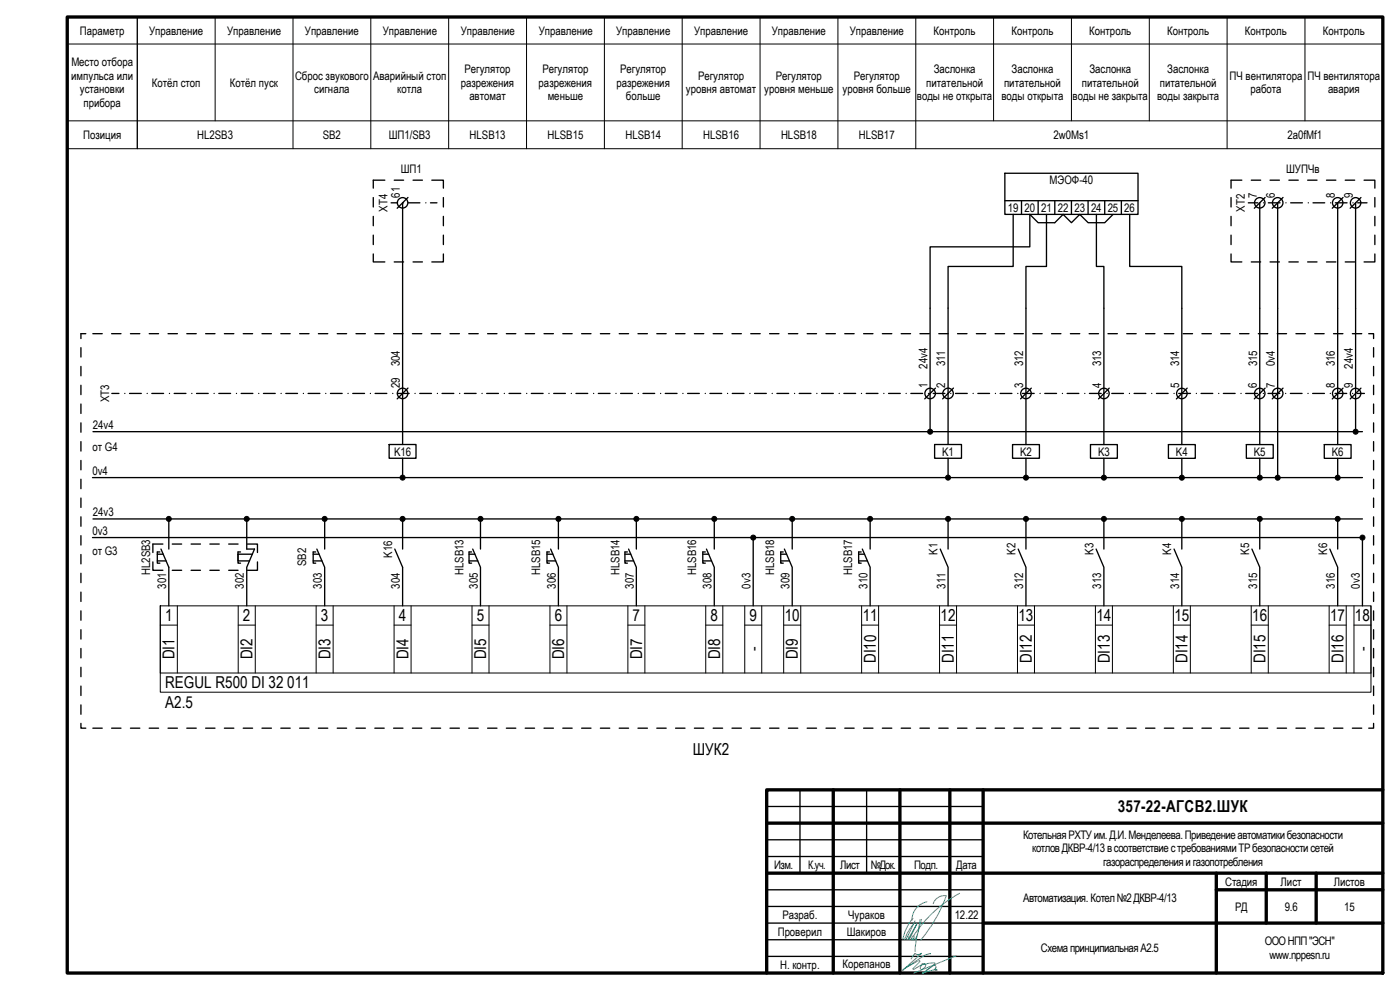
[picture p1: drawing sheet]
<svg xmlns="http://www.w3.org/2000/svg" width="420mm" height="297mm" viewBox="0 0 420 297" stroke-linecap="round" stroke-linejoin="round" font-family="sans-serif">
<g fill="none" stroke="#000" stroke-width=".4">
<path d="M112 59.3v2.8M115.5 54.1h-3.5v2.4M118.3 54.1h2.8M122.4 59.2l-3.2 3.3M124 54.1h2.8M129.6 54.1h3.5v2.4M133.1 59.3v2.8M301.6 52h39.9v12.3h-39.9zM369.5 59.3v2.8M372.7 54.1h-3.2v2.4M375.5 54.1h2.8M379.7 59.2l-3.3 3.3"/>
<path d="M381.2 54.1h2.8M385.1 59.2l-3.3 3.3M386.8 54.1h2.8M392.4 54.1h2.9M398.1 54.1h2.8M403.1 59.2l-3.3 3.3M403.7 54.1h2.9M408.4 59.3l-3.2 3.2M409.4 54.1h3.2v2.4M412.6 59.3v2.8M112 76.2v2.4h3.5M112 64.9v2.8"/>
<path d="M112 70.5v2.9M117.4 60.9h1.9M118.3 78.6h2.8M120.8 60.9v72.5M121.1 60.9h.1M122.5 60.9h3.5M124 78.6h2.8M127.8 60.9h.1M129.2 60.9h1.9M133.1 76.2v2.4h-3.5M133.1 64.9v2.8M133.1 70.5v2.9"/>
<path d="M301.6 60.2h39.9M304.1 64.3v15.6h-19.6v53.5M306.6 60.2v4.1M311.6 60.2v4.1M314.1 64.3v15.6h-6.2v53.5M316.6 60.2v4.1M321.6 60.2v4.1M326.5 60.2v4.1M329 64.3v15.6h2.3v53.5M331.5 60.2v4.1M334 64.3l-2.5 2.5h-4.9l-2.5-2.5-2.5 2.5-2.5-2.5-2.5 2.5h-5l-2.5-2.5v9.8h-30v54.7M336.5 60.2v4.1"/>
<path d="M339 64.3v15.6h15.7v53.5M369.5 64.9v2.8M369.5 70.5v2.9M369.5 76.2v2.4h3.2M374.6 60.9h2.9M375.5 78.6h2.8M378.1 60.9v72.5M379.2 60.9h.1M380.6 60.9h3.6M381.2 78.6h2.8M383.4 60.9v81.7M385.9 60.9h.1"/>
<path d="M386.8 78.6h2.8M387.3 60.9h3.6M392.4 78.6h2.9M392.6 60.9h.1M394 60.9h3.6M398.1 78.6h2.8M399.3 60.9h.1M400.7 60.9h3.6M401.5 60.9v72.5M403.7 78.6h2.9M406 60.9h.1M406.8 60.9v67.9"/>
<path d="M407.4 60.9h2.9M412.6 76.2v2.4h-3.2M412.6 64.9v2.8M412.6 70.5v2.9M24.3 104.3v2.8M24.3 109.9v2.9M24.3 115.6v2.8M25.7 100.1h-1.4v1.5M27.9 100.1h2.8M33.5 100.1h2.8M33.6 118h2.1M37.5 118h.1"/>
<path d="M38.9 118h3.5M39.1 100.1h2.9M44.2 118h.1M44.8 100.1h2.8M45.6 118h3.5M50.4 100.1h2.8M50.9 118h.1M52.3 118h3.5M56.1 100.1h2.8M57.6 118h.1M59 118h3.5M61.7 100.1h2.8"/>
<path d="M64.3 118h.1M65.7 118h3.5M67.3 100.1h2.9M71 118h.1M72.4 118h3.5M73 100.1h2.8M77.6 118h.1M78.6 100.1h2.9M79.1 118h3.5M84.3 100.1h2.8M84.4 118h.1M85.8 118h3.5"/>
<path d="M89.9 100.1h2.8M91 118h.1M92.5 118h3.5M95.6 100.1h2.8M97.8 118h.1M99.2 118h3.5M101.2 100.1h2.8M104.4 118h.1M105.9 118h3.5M106.8 100.1h2.9M111.2 118h.1M112.5 100.1h2.8"/>
<path d="M112.6 118h3.5M117.9 118h.1M118.1 100.1h2.8M119.3 118h3.5M122.4 116.4l-3.2 3.3M123.8 100.1h2.8M124.6 118h.1M126 118h3.5M129.4 100.1h2.8M131.3 118h.1M132.7 118h3.5M135.1 100.1h2.8"/>
<path d="M138 118h.1M139.4 118h3.5M140.7 100.1h2.8M144.7 118h.1M146.1 118h3.5M146.3 100.1h2.9M151.4 118h.1M152 100.1h2.8M152.8 118h3.5M157.6 100.1h2.8M158.1 118h.1M159.5 118h3.5"/>
<path d="M163.3 100.1h2.8M164.8 118h.1M166.2 118h3.5M168.9 100.1h2.8M171.5 118h.1M172.9 118h3.5M174.6 100.1h2.8M178.1 118h.1M179.6 118h3.5M180.2 100.1h2.8M184.9 118h.1M185.8 100.1h2.8"/>
<path d="M186.3 118h3.5M191.5 100.1h2.8M191.5 118h.1M193 118h3.5M197.1 100.1h2.8M198.3 118h.1M199.7 118h3.5M202.7 100.1h2.9M204.9 118h.1M206.4 118h3.5M208.4 100.1h2.8M211.7 118h.1"/>
<path d="M213.1 118h3.5M214 100.1h2.9M218.3 118h.1M219.7 100.1h2.8M219.8 118h3.5M225.1 118h.1M225.3 100.1h2.8M226.5 118h3.5M231 100.1h2.8M231.7 118h.1M233.2 118h3.5M236.6 100.1h2.8"/>
<path d="M238.5 118h.1M239.8 118h3.6M242.2 100.1h2.9M245.1 118h.1M246.6 118h3.5M247.9 100.1h2.8M251.9 118h.1M253.2 118h3.6M253.5 100.1h2.8M258.5 118h.1M259.2 100.1h2.8M260 118h3.5"/>
<path d="M264.8 100.1h2.8M265.2 118h.1M266.7 118h3.5M270.5 100.1h2.8M271.9 118h.1M273.4 118h3.5M276.1 100.1h2.8M278.6 118h.1M280.1 118h3.5M280.7 116.5l-3.2 3.2M281.7 100.1h2.9M285.3 118h.1"/>
<path d="M286.1 116.4l-3.2 3.3M286.8 118h3.5M287.4 100.1h2.8M292 118h.1M293 100.1h2.8M293.5 118h3.5M298.7 100.1h2.8M298.7 118h.1M300.2 118h3.5M304.3 100.1h2.8M305.4 118h.1M306.9 118h3.5"/>
<path d="M309.5 116.5l-3.2 3.2M310 100.1h2.8M312.1 118h.1M313.6 118h3.5M315.6 100.1h2.8M318.8 118h.1M320.3 118h3.5M321.2 100.1h2.9M325.6 118h.1M326.9 100.1h2.8M327 118h3.5M332.2 118h.1"/>
<path d="M332.5 100.1h2.8M332.9 116.5l-3.2 3.2M333.7 118h3.5M338.1 100.1h2.9M339 118h.1M340.3 118h3.6M343.8 100.1h2.8M345.6 118h.1M347.1 118h3.5M349.4 100.1h2.9M352.4 118h.1M353.7 118h3.6"/>
<path d="M355.1 100.1h2.8M356.3 116.5l-3.3 3.2M359 118h.1M360.5 118h3.5M360.7 100.1h2.8M365.7 118h.1M366.4 100.1h2.8M367.1 118h3.6M372 100.1h2.8M372.4 118h.1M373.9 118h3.5M377.6 100.1h2.9"/>
<path d="M379.1 118h.1M379.7 116.5l-3.3 3.2M380.5 118h3.6M383.3 100.1h2.8M385.1 116.5l-3.3 3.2M385.8 118h.1M387.3 118h3.5M388.9 100.1h2.8M392.5 118h.1M393.9 118h3.6M394.6 100.1h2.8M399.2 118h.1"/>
<path d="M400.2 100.1h2.8M400.7 118h3.5M403.1 116.5l-3.3 3.2M405.9 100.1h2.8M405.9 118h.1M407.3 118h2.2M408.4 116.5l-3.2 3.2M410.8 100.1h1.4v1.5M412.2 104.3v2.8M412.2 109.9v2.9M412.2 115.6v2.8M24.3 121.2v2.9"/>
<path d="M24.3 126.9v2.8M24.3 132.5v2.8M24.3 138.2v2.8M27.9 129.5h381M116.8 133.4h8.1v4.1h-8.1zM120.8 137.5v5.1M280.5 133.4h8.1v4.1h-8.1zM284.5 137.5v5.1M303.9 133.4h8v4.1h-8zM307.9 137.5v5.1M327.3 133.4h8v4.1h-8zM331.3 137.5v5.1"/>
<path d="M350.7 133.4h8v4.1h-8zM354.7 137.5v5.1M374 133.4h8.1v4.1h-8.1zM378.1 137.5v5.1M397.4 133.4h8.1v4.1h-8.1zM401.5 137.5v5.1M412.2 121.2v2.9M412.2 126.9v2.8M412.2 132.5v2.8M412.2 138.2v2.8M24.3 143.8v2.8M24.3 149.4v2.9"/>
<path d="M24.3 155.1v2.8M27.8 143.3h381.1M27.9 155.7h381M50.7 156.4v8.3M74.1 156.4v8.3h2.3l-2.3 5.5v11.6M97.4 156.4v8.3M120.8 156.4v8.3M144.2 156.4v8.3M167.6 156.4v8.3M191 156.4v8.3M214.4 156.4v8.3M237.8 156.4v8.3"/>
<path d="M261.1 156.4v8.3M284.5 156.4v8.3M307.9 156.4v8.3M331.3 156.4v8.3M354.7 156.4v8.3M378.1 156.4v8.3M401.5 156.4v8.3M412.2 143.8v2.8M412.2 149.4v2.9M412.2 155.1v2.8M24.3 160.7v2.8M24.3 166.4v2.8"/>
<path d="M24.3 172v2.8M24.3 177.7v2.8M27.8 161.3h381.1M45.9 168.6v2.5h3M47.2 166.3h1.8M47.2 168.3h2.6M48 165.6h-.8v3.4h.8M48.3 164.7l2.4 5.5v11.6M48.9 163.2h-3v2.6M51.7 163.2h2.8M51.7 171.1h2.8M57.4 163.2h2.8"/>
<path d="M57.4 171.1h2.8M63 163.2h2.8M63 171.1h2.8M68.6 163.2h2.8M68.6 171.1h2.8M72.2 165.6h-.8v3.4h.8M74.3 163.2h3v2.6M75.7 166.3h-4.3v2h3.5M77.3 168.6v2.5h-3M94 166.3h1.7M94 168.3h2.6M94.8 165.6h-.8v3.4h.8"/>
<path d="M95.1 164.7l2.3 5.5v11.6M118.5 164.7l2.3 5.5v11.6M140.8 166.3h1.7M140.8 168.3h2.6M141.5 165.6h-.7v3.4h.7M141.9 164.7l2.3 5.5v11.6M164.2 166.3h1.7M164.2 168.3h2.6M164.9 165.6h-.7v3.4h.7M165.3 164.7l2.3 5.5v11.6M187.5 166.3h1.8M187.5 168.3h2.7"/>
<path d="M188.3 165.6h-.8v3.4h.8M188.6 164.7l2.4 5.5v11.6M210.9 166.3h1.8M210.9 168.3h2.6M211.7 165.6h-.8v3.4h.8M212 164.7l2.4 5.5v11.6M226 162.1v19.7M234.3 166.3h1.8M234.3 168.3h2.6M235.1 165.6h-.8v3.4h.8M235.4 164.7l2.4 5.5v11.6M257.7 166.3h1.7"/>
<path d="M257.7 168.3h2.6M258.5 165.6h-.8v3.4h.8M258.8 164.7l2.3 5.5v11.6M282.2 164.7l2.3 5.5v11.6M305.6 164.7l2.3 5.5v11.6M329 164.7l2.3 5.5v11.6M352.4 164.7l2.3 5.5v11.6M375.7 164.7l2.4 5.5v11.6M399.1 164.7l2.4 5.5v11.6M408.9 162.1v19.7M412.2 160.7v2.8M412.2 166.4v2.8"/>
<path d="M412.2 172v2.8M412.2 177.7v2.8M24.3 183.3v2.8M24.3 188.9v2.8M24.3 194.6v2.8M412.2 183.3v2.8M412.2 188.9v2.8M412.2 194.6v2.8M24.3 217v1.5h1.4M24.3 200.2v2.8M24.3 205.8v2.9M24.3 211.5v2.8"/>
<path d="M27.9 218.5h2.8M33.5 218.5h2.8M39.1 218.5h2.9M44.8 218.5h2.8M50.4 218.5h2.8M56.1 218.5h2.8M61.7 218.5h2.8M67.3 218.5h2.9M73 218.5h2.8M78.6 218.5h2.9M84.3 218.5h2.8M89.9 218.5h2.8"/>
<path d="M95.6 218.5h2.8M101.2 218.5h2.8M106.8 218.5h2.9M112.5 218.5h2.8M118.1 218.5h2.8M123.8 218.5h2.8M129.4 218.5h2.8M135.1 218.5h2.8M140.7 218.5h2.8M146.3 218.5h2.9M152 218.5h2.8M157.6 218.5h2.8"/>
<path d="M163.3 218.5h2.8M168.9 218.5h2.8M174.6 218.5h2.8M180.2 218.5h2.8M185.8 218.5h2.8M191.5 218.5h2.8M197.1 218.5h2.8M202.7 218.5h2.9M208.4 218.5h2.8M214 218.5h2.9M219.7 218.5h2.8M225.3 218.5h2.8"/>
<path d="M231 218.5h2.8M236.6 218.5h2.8M242.2 218.5h2.9M247.9 218.5h2.8M253.5 218.5h2.8M259.2 218.5h2.8M264.8 218.5h2.8M270.5 218.5h2.8M276.1 218.5h2.8M281.7 218.5h2.9M287.4 218.5h2.8M293 218.5h2.8"/>
<path d="M298.7 218.5h2.8M304.3 218.5h2.8M310 218.5h2.8M315.6 218.5h2.8M321.2 218.5h2.9M326.9 218.5h2.8M332.5 218.5h2.8M338.1 218.5h2.9M343.8 218.5h2.8M349.4 218.5h2.9M355.1 218.5h2.8M360.7 218.5h2.8"/>
<path d="M366.4 218.5h2.8M372 218.5h2.8M377.6 218.5h2.9M383.3 218.5h2.8M388.9 218.5h2.8M394.6 218.5h2.8M400.2 218.5h2.8M405.9 218.5h2.8M412.2 217v1.5h-1.4M412.2 200.2v2.8M412.2 205.8v2.9M412.2 211.5v2.8"/>
<path d="M240.1 237v25M250.1 237v55M260.1 237v25M270.1 237v55M285.1 237v55M295.1 237v55M415 237h-184.9v55M230.1 247h184.9M230.1 242h65M230.1 252h65M230.1 257h65M230.1 262h184.9"/>
<path d="M230.1 267h65M230.1 272h65M365 262v30M365 267h50M380 262v15M395 262v15M415 277h-184.9M230.1 287h65M230.1 282h65"/>
<circle cx="120.8" cy="60.9" r="1.57"/>
<circle cx="378.1" cy="60.9" r="1.57"/>
<circle cx="383.5" cy="60.9" r="1.57"/>
<circle cx="401.5" cy="60.9" r="1.57"/>
<circle cx="406.8" cy="60.9" r="1.57"/>
<circle cx="120.8" cy="118" r="1.57"/>
<circle cx="279.1" cy="118.1" r="1.58"/>
<circle cx="284.5" cy="118" r="1.57"/>
<circle cx="307.9" cy="118.1" r="1.58"/>
<circle cx="331.3" cy="118.1" r="1.58"/>
<circle cx="354.7" cy="118.1" r="1.57"/>
<circle cx="378.1" cy="118.1" r="1.57"/>
<circle cx="383.5" cy="118.1" r="1.58"/>
<circle cx="401.5" cy="118.1" r="1.57"/>
<circle cx="406.8" cy="118.1" r="1.57"/>
</g>
<g fill="none" stroke="#000" stroke-width=".3">
<path d="M20.2 13.2h394.8M41.2 5.1v39.5M64.6 5.1v31.2M87.9 5.1v39.5M111.3 5.1v39.5M134.7 5.1v39.5M158 5.1v39.5M181.4 5.1v39.5M204.7 5.1v39.5M228.1 5.1v39.5M251.5 5.1v39.5M274.8 5.1v39.5"/>
<path d="M298.2 5.1v31.2M321.6 5.1v31.2M344.9 5.1v31.2M368.3 5.1v39.5M391.6 5.1v31.2M415 5.1v39.5h-394.8M20.2 36.3h394.8M48.1 181.8h363.3v25.9h-363.3zM48.1 181.8v20.1h363.3v-20.1M48.1 187.6h5.1M53.2 181.8v20.1M71.5 187.6h5.1"/>
<path d="M71.5 181.8v20.1M76.6 181.8v20.1M94.9 187.6h5.1M94.9 181.8v20.1M100 181.8v20.1M118.3 187.6h5.1M118.3 181.8v20.1M123.4 181.8v20.1M141.7 187.6h5.1M141.7 181.8v20.1M146.8 181.8v20.1M165 187.6h5.1"/>
<path d="M165 181.8v20.1M170.1 181.8v20.1M188.4 187.6h5.1M188.4 181.8v20.1M193.5 181.8v20.1M211.8 187.6h5.1M211.8 181.8v20.1M216.9 181.8v20.1M223.5 187.6h5.1M223.5 181.8v20.1M228.6 181.8v20.1M235.2 187.6h5.1"/>
<path d="M235.2 181.8v20.1M240.3 181.8v20.1M258.6 187.6h5.1M258.6 181.8v20.1M263.7 181.8v20.1M282 187.6h5.1M282 181.8v20.1M287.1 181.8v20.1M305.4 187.6h5.1M305.4 181.8v20.1M310.5 181.8v20.1M328.7 187.6h5.2"/>
<path d="M328.7 181.8v20.1M333.9 181.8v20.1M352.1 187.6h5.1M352.1 181.8v20.1M357.2 181.8v20.1M375.5 181.8v20.1M375.5 187.6h5.1M380.6 181.8v20.1M398.9 181.8v20.1M398.9 187.6h5.1M404 181.8v20.1M406.3 181.8v20.1"/>
<path d="M406.3 187.6h5.1"/>
<circle cx="279.1" cy="129.5" r=".75"/>
<circle cx="406.8" cy="129.5" r=".75"/>
<circle cx="50.7" cy="155.7" r=".75"/>
<circle cx="74" cy="155.7" r=".75"/>
<circle cx="97.4" cy="155.7" r=".75"/>
<circle cx="120.8" cy="143.3" r=".75"/>
<circle cx="120.8" cy="155.7" r=".75"/>
<circle cx="144.2" cy="155.7" r=".75"/>
<circle cx="167.6" cy="155.7" r=".75"/>
<circle cx="191" cy="155.7" r=".75"/>
<circle cx="214.4" cy="155.7" r=".75"/>
<circle cx="237.7" cy="155.7" r=".75"/>
<circle cx="261.1" cy="155.7" r=".75"/>
<circle cx="284.5" cy="143.3" r=".75"/>
<circle cx="284.5" cy="155.7" r=".75"/>
<circle cx="307.9" cy="155.7" r=".75"/>
<circle cx="307.9" cy="143.3" r=".75"/>
<circle cx="331.3" cy="155.7" r=".75"/>
<circle cx="331.3" cy="143.3" r=".75"/>
<circle cx="354.7" cy="143.3" r=".75"/>
<circle cx="354.7" cy="155.7" r=".75"/>
<circle cx="378.1" cy="155.7" r=".75"/>
<circle cx="378.1" cy="143.3" r=".75"/>
<circle cx="383.5" cy="143.3" r=".75"/>
<circle cx="401.5" cy="143.3" r=".75"/>
<circle cx="401.5" cy="155.7" r=".75"/>
<circle cx="226.1" cy="161.3" r=".75"/>
<circle cx="408.9" cy="161.3" r=".75"/>
</g>
<g fill="none" stroke="#3dad99" stroke-width=".3">
<path d="M274 275.5a13 13 0 0 0-3 6.4M274.2 277.2a15 15 0 0 0-2.7 4.8M274.6 276.3l-2.7 5.6M275.6 279.6l-.7 2.9-.3 3M276.1 275.9l-.5 3.7M276.5 275.8l-.9 3.8M278.2 270.6a5.6 5.6 0 0 0-4.5 5.5M280.1 271.1a3.5 3.5 0 0 1 3.9-2.3 42.7 42.7 0 0 1-7.7 13.2M288 268a38.6 38.6 0 0 0-13.8 12.8M271.9 290.3l4-2.1 .1 .4-2 2.2h.3l2.1-1.3-.2 1 .1 .3 .3 .1 .8-.5a.66 .66 0 0 0 .4-1 .66 .66 0 0 0-1.1 0l3.4-.5h.5v.3l-3.7 2.8M272.2 281l.5 .1 .2 .6M272.9 281.9l2.3-4.7-2.8 4.8"/>
<path d="M273.6 281.6l-.2 .4M274 280.8a.64 .64 0 0 1 .2 .7 .64 .64 0 0 1-.6 .4zM274.1 281.6l-.7 .4M274.3 281l-.1 1.1M275.3 280.4l-.7 1.7M277 292l3.2-2.3a.46 .46 0 0 1 .5 0 .46 .46 0 0 1 .2 .6l-.3 .6 .3 .4a.26 .26 0 0 0 .3-.3 .26 .26 0 0 0-.4-.2l-4 1.2M279.3 286.2l-1.9 .5-6.5 4.4 5.7-5.1a1.59 1.59 0 0 1-2 .1l-1.2 1.6M287 286.8l-12.8 5.2"/>
</g>
<g fill="none" stroke="#000" stroke-width="1">
<path d="M20.2 5.1h394.8v286.9h-394.8zM250.1 237v55M270.1 237v55M285.1 237v55M295.1 237v55M415 237h-184.9v55M230.1 247h184.9M230.1 262h184.9M295.1 277h119.9M365 262v30M365 267h50M380 262v15"/>
<path d="M395 262v15"/>
</g>
<g fill="#000">
<circle cx="279.1" cy="129.5" r=".75"/>
<circle cx="406.8" cy="129.5" r=".75"/>
<circle cx="50.7" cy="155.7" r=".74"/>
<circle cx="74" cy="155.7" r=".75"/>
<circle cx="97.4" cy="155.7" r=".75"/>
<circle cx="120.8" cy="143.3" r=".75"/>
<circle cx="120.8" cy="155.7" r=".75"/>
<circle cx="144.2" cy="155.7" r=".75"/>
<circle cx="167.6" cy="155.7" r=".75"/>
<circle cx="191" cy="155.7" r=".75"/>
<circle cx="214.4" cy="155.7" r=".74"/>
<circle cx="237.7" cy="155.7" r=".75"/>
<circle cx="261.1" cy="155.7" r=".75"/>
<circle cx="284.5" cy="143.3" r=".75"/>
<circle cx="284.5" cy="155.7" r=".75"/>
<circle cx="307.9" cy="143.3" r=".75"/>
<circle cx="307.9" cy="155.7" r=".75"/>
<circle cx="331.3" cy="143.3" r=".75"/>
<circle cx="331.3" cy="155.7" r=".75"/>
<circle cx="354.7" cy="155.7" r=".75"/>
<circle cx="354.7" cy="143.3" r=".75"/>
<circle cx="378.1" cy="143.3" r=".75"/>
<circle cx="378.1" cy="155.7" r=".75"/>
<circle cx="383.5" cy="143.3" r=".75"/>
<circle cx="401.5" cy="143.3" r=".74"/>
<circle cx="401.5" cy="155.7" r=".74"/>
<circle cx="226.1" cy="161.3" r=".75"/>
<circle cx="408.9" cy="161.3" r=".74"/>
</g>
<g font-size="4.9">
<text x="49.5" y="186.4">1</text>
<text x="72.9" y="186.4">2</text>
<text x="96.3" y="186.4">3</text>
<text x="119.7" y="186.4">4</text>
<text x="143.1" y="186.4">5</text>
<text x="166.5" y="186.4">6</text>
<text x="189.9" y="186.4">7</text>
<text x="213.2" y="186.4">8</text>
<text x="224.9" y="186.4">9</text>
<text x="235.5" y="186.4">10</text>
<text x="258.9" y="186.4">11</text>
<text x="282.3" y="186.4">12</text>
<text x="305.7" y="186.4">13</text>
<text x="329" y="186.4">14</text>
<text x="352.4" y="186.4">15</text>
<text x="375.8" y="186.4">16</text>
<text x="399.2" y="186.4">17</text>
<text x="406.6" y="186.4">18</text>
<text x="52.4" y="197.9" transform="rotate(-90 52.4 197.9)">DI1</text>
<text x="75.8" y="197.9" transform="rotate(-90 75.8 197.9)">DI2</text>
<text x="99.2" y="197.9" transform="rotate(-90 99.2 197.9)">DI3</text>
<text x="122.6" y="197.9" transform="rotate(-90 122.6 197.9)">DI4</text>
<text x="146" y="197.9" transform="rotate(-90 146 197.9)">DI5</text>
<text x="169.3" y="197.9" transform="rotate(-90 169.3 197.9)">DI6</text>
<text x="192.7" y="197.9" transform="rotate(-90 192.7 197.9)">DI7</text>
<text x="216.1" y="197.9" transform="rotate(-90 216.1 197.9)">DI8</text>
<text x="227.8" y="195.4" transform="rotate(-90 227.8 195.4)">-</text>
<text x="239.5" y="197.9" transform="rotate(-90 239.5 197.9)">DI9</text>
<text x="410.6" y="195.4" transform="rotate(-90 410.6 195.4)">-</text>
<text x="262.9" y="199" transform="rotate(-90 262.9 199)">DI10</text>
<text x="286.3" y="199" transform="rotate(-90 286.3 199)">DI11</text>
<text x="309.7" y="199" transform="rotate(-90 309.7 199)">DI12</text>
<text x="333" y="199" transform="rotate(-90 333 199)">DI13</text>
<text x="356.4" y="199" transform="rotate(-90 356.4 199)">DI14</text>
<text x="379.8" y="199" transform="rotate(-90 379.8 199)">DI15</text>
<text x="403.2" y="199" transform="rotate(-90 403.2 199)">DI16</text>
<text x="49.6" y="206.5">REGUL R500 DI 32 011</text>
<text x="49.6" y="212.3">A2.5</text>
<text x="208" y="226.4">ШУК2</text>
<text x="335.5" y="243.7">357-22-АГСВ2.ШУК</text>
</g>
<g font-size="3.5">
<text x="24" y="10.4">Параметр</text>
<text x="44.8" y="10.4">Управление</text>
<text x="68.1" y="10.4">Управление</text>
<text x="91.5" y="10.4">Управление</text>
<text x="114.9" y="10.4">Управление</text>
<text x="138.3" y="10.4">Управление</text>
<text x="161.7" y="10.4">Управление</text>
<text x="184.9" y="10.4">Управление</text>
<text x="208.3" y="10.4">Управление</text>
<text x="231.7" y="10.4">Управление</text>
<text x="255" y="10.4">Управление</text>
<text x="280.2" y="10.4">Контроль</text>
<text x="303.6" y="10.4">Контроль</text>
<text x="326.9" y="10.4">Контроль</text>
<text x="350.3" y="10.4">Контроль</text>
<text x="373.6" y="10.4">Контроль</text>
<text x="397" y="10.4">Контроль</text>
<text x="21.4" y="23.9">импульса или</text>
<text x="21.4" y="19.8">Место отбора</text>
<text x="88.6" y="23.9">Сброс звукового</text>
<text x="112" y="23.9">Аварийный стоп</text>
<text x="139.4" y="21.9">Регулятор</text>
<text x="162.8" y="21.9">Регулятор</text>
<text x="186.1" y="21.9">Регулятор</text>
<text x="209.5" y="23.9">Регулятор</text>
<text x="232.9" y="23.9">Регулятор</text>
<text x="256.2" y="23.9">Регулятор</text>
<text x="280.2" y="21.9">Заслонка</text>
<text x="303.6" y="21.9">Заслонка</text>
<text x="327" y="21.9">Заслонка</text>
<text x="350.3" y="21.9">Заслонка</text>
<text x="369" y="23.9">ПЧ вентилятора</text>
<text x="392.4" y="23.9">ПЧ вентилятора</text>
<text x="24" y="28">установки</text>
<text x="45.6" y="26">Котёл стоп</text>
<text x="69" y="26">Котёл пуск</text>
<text x="94.3" y="28">сигнала</text>
<text x="119.2" y="28">котла</text>
<text x="138.3" y="26">разрежения</text>
<text x="161.7" y="26">разрежения</text>
<text x="185" y="26">разрежения</text>
<text x="205.9" y="28">уровня автомат</text>
<text x="229.4" y="28">уровня меньше</text>
<text x="252.9" y="28">уровня больше</text>
<text x="278" y="26">питательной</text>
<text x="301.3" y="26">питательной</text>
<text x="324.7" y="26">питательной</text>
<text x="348.1" y="26">питательной</text>
<text x="375.3" y="28">работа</text>
<text x="398.6" y="28">авария</text>
<text x="25.1" y="32.2">прибора</text>
<text x="140.9" y="30.1">автомат</text>
<text x="164.4" y="30.1">меньше</text>
<text x="187.9" y="30.1">больше</text>
<text x="275.2" y="30.1">воды не открыта</text>
<text x="300.6" y="30.1">воды открыта</text>
<text x="321.9" y="30.1">воды не закрыта</text>
<text x="347.3" y="30.1">воды закрыта</text>
<text x="24.9" y="41.7">Позиция</text>
<text x="59.2" y="41.7">HL2SB3</text>
<text x="96.9" y="41.7">SB2</text>
<text x="116.7" y="41.7">ШП1/SB3</text>
<text x="140.9" y="41.7">HLSB13</text>
<text x="164.3" y="41.7">HLSB15</text>
<text x="187.7" y="41.7">HLSB14</text>
<text x="211.1" y="41.7">HLSB16</text>
<text x="234.4" y="41.7">HLSB18</text>
<text x="257.7" y="41.7">HLSB17</text>
<text x="316.2" y="41.7">2w0Ms1</text>
<text x="386.4" y="41.7">2a0fMf1</text>
<text x="120.3" y="52">ШП1</text>
<text x="386" y="52">ШУПЧв</text>
<text x="120" y="59.3" transform="rotate(-90 120 59.3)">61</text>
<text x="315" y="55.3">МЭОФ-40</text>
<text x="377.2" y="59.3" transform="rotate(-90 377.2 59.3)">7</text>
<text x="382.6" y="59.3" transform="rotate(-90 382.6 59.3)">6</text>
<text x="400.6" y="59.3" transform="rotate(-90 400.6 59.3)">8</text>
<text x="406" y="59.3" transform="rotate(-90 406 59.3)">9</text>
<text x="116.3" y="63.5" transform="rotate(-90 116.3 63.5)">XT4</text>
<text x="302.5" y="63.5">19 20 21 22</text>
<text x="322.4" y="63.5">23 24 25 26</text>
<text x="373.6" y="63.5" transform="rotate(-90 373.6 63.5)">XT2</text>
<text x="120" y="109.9" transform="rotate(-90 120 109.9)">304</text>
<text x="278.3" y="110.6" transform="rotate(-90 278.3 110.6)">24v4</text>
<text x="283.7" y="109.9" transform="rotate(-90 283.7 109.9)">311</text>
<text x="307.1" y="109.9" transform="rotate(-90 307.1 109.9)">312</text>
<text x="330.5" y="109.9" transform="rotate(-90 330.5 109.9)">313</text>
<text x="353.9" y="109.9" transform="rotate(-90 353.9 109.9)">314</text>
<text x="377.2" y="109.9" transform="rotate(-90 377.2 109.9)">315</text>
<text x="382.6" y="109.8" transform="rotate(-90 382.6 109.8)">0v4</text>
<text x="400.6" y="109.9" transform="rotate(-90 400.6 109.9)">316</text>
<text x="406" y="110.6" transform="rotate(-90 406 110.6)">24v4</text>
<text x="120" y="116.5" transform="rotate(-90 120 116.5)">29</text>
<text x="278.3" y="116.5" transform="rotate(-90 278.3 116.5)">1</text>
<text x="283.7" y="116.5" transform="rotate(-90 283.7 116.5)">2</text>
<text x="307.1" y="116.5" transform="rotate(-90 307.1 116.5)">3</text>
<text x="330.5" y="116.5" transform="rotate(-90 330.5 116.5)">4</text>
<text x="353.9" y="116.5" transform="rotate(-90 353.9 116.5)">5</text>
<text x="377.2" y="116.5" transform="rotate(-90 377.2 116.5)">6</text>
<text x="382.6" y="116.5" transform="rotate(-90 382.6 116.5)">7</text>
<text x="400.6" y="116.5" transform="rotate(-90 400.6 116.5)">8</text>
<text x="406" y="116.5" transform="rotate(-90 406 116.5)">9</text>
<text x="32.8" y="120.7" transform="rotate(-90 32.8 120.7)">XT3</text>
<text x="27.9" y="128.7">24v4</text>
<text x="27.7" y="135.4">от G4</text>
<text x="118.2" y="136.7">K16</text>
<text x="282.8" y="136.7">K1</text>
<text x="306.1" y="136.7">K2</text>
<text x="329.5" y="136.7">K3</text>
<text x="352.9" y="136.7">K4</text>
<text x="376.3" y="136.7">K5</text>
<text x="399.7" y="136.7">K6</text>
<text x="27.7" y="142.5">0v4</text>
<text x="27.9" y="154.9">24v3</text>
<text x="27.7" y="160.5">0v3</text>
<text x="27.7" y="166.6">от G3</text>
<text x="117.7" y="167.3" transform="rotate(-90 117.7 167.3)">K16</text>
<text x="281.4" y="166.5" transform="rotate(-90 281.4 166.5)">K1</text>
<text x="304.7" y="166.5" transform="rotate(-90 304.7 166.5)">K2</text>
<text x="328.1" y="166.5" transform="rotate(-90 328.1 166.5)">K3</text>
<text x="351.5" y="166.5" transform="rotate(-90 351.5 166.5)">K4</text>
<text x="374.9" y="166.5" transform="rotate(-90 374.9 166.5)">K5</text>
<text x="398.3" y="166.5" transform="rotate(-90 398.3 166.5)">K6</text>
<text x="45.1" y="172.6" transform="rotate(-90 45.1 172.6)">HL2SB3</text>
<text x="91.9" y="169.9" transform="rotate(-90 91.9 169.9)">SB2</text>
<text x="139.1" y="172.6" transform="rotate(-90 139.1 172.6)">HLSB13</text>
<text x="162.1" y="172.6" transform="rotate(-90 162.1 172.6)">HLSB15</text>
<text x="185.9" y="172.6" transform="rotate(-90 185.9 172.6)">HLSB14</text>
<text x="208.9" y="172.6" transform="rotate(-90 208.9 172.6)">HLSB16</text>
<text x="232.3" y="172.6" transform="rotate(-90 232.3 172.6)">HLSB18</text>
<text x="255.8" y="172.6" transform="rotate(-90 255.8 172.6)">HLSB17</text>
<text x="49.8" y="176.7" transform="rotate(-90 49.8 176.7)">301</text>
<text x="73.2" y="176.7" transform="rotate(-90 73.2 176.7)">302</text>
<text x="96.6" y="176.7" transform="rotate(-90 96.6 176.7)">303</text>
<text x="120" y="176.7" transform="rotate(-90 120 176.7)">304</text>
<text x="143.4" y="176.7" transform="rotate(-90 143.4 176.7)">305</text>
<text x="166.8" y="176.7" transform="rotate(-90 166.8 176.7)">306</text>
<text x="190.2" y="176.7" transform="rotate(-90 190.2 176.7)">307</text>
<text x="213.5" y="176.7" transform="rotate(-90 213.5 176.7)">308</text>
<text x="225.2" y="176.6" transform="rotate(-90 225.2 176.6)">0v3</text>
<text x="236.9" y="176.7" transform="rotate(-90 236.9 176.7)">309</text>
<text x="260.3" y="176.7" transform="rotate(-90 260.3 176.7)">310</text>
<text x="283.7" y="176.7" transform="rotate(-90 283.7 176.7)">311</text>
<text x="307.1" y="176.7" transform="rotate(-90 307.1 176.7)">312</text>
<text x="330.5" y="176.7" transform="rotate(-90 330.5 176.7)">313</text>
<text x="353.9" y="176.7" transform="rotate(-90 353.9 176.7)">314</text>
<text x="377.2" y="176.7" transform="rotate(-90 377.2 176.7)">315</text>
<text x="400.6" y="176.7" transform="rotate(-90 400.6 176.7)">316</text>
<text x="408.1" y="176.6" transform="rotate(-90 408.1 176.6)">0v3</text>
<text x="307.1" y="251.6">КотельнаяРХТУим.Д.И.Менделеева.Приведениеавтоматикибезопасности</text>
<text x="309.8" y="255.7">котловДКВР-4/13всоответствиестребованиямиТРбезопасностисетей</text>
<text x="232.4" y="260.7">Изм.</text>
<text x="242.6" y="260.7">К.уч.</text>
<text x="252.2" y="260.7">Лист</text>
<text x="261.4" y="260.7">№Док.</text>
<text x="274.4" y="260.7">Подп.</text>
<text x="287" y="260.7">Дата</text>
<text x="331.1" y="259.8">газораспределенияигазопотребления</text>
<text x="367.7" y="265.7">Стадия</text>
<text x="384.3" y="265.7">Лист</text>
<text x="400.3" y="265.7">Листов</text>
<text x="234.8" y="275.8">Разраб.</text>
<text x="254.6" y="275.7">Чураков</text>
<text x="286.5" y="275.8">12.22</text>
<text x="307" y="270.7">Автоматизация. Котел№2ДКВР-4/13</text>
<text x="370.7" y="273.2">РД</text>
<text x="385.6" y="273.2">9.6</text>
<text x="403.4" y="273.2">15</text>
<text x="233.4" y="280.7">Проверил</text>
<text x="254.1" y="280.7">Шакиров</text>
<text x="312.4" y="285.7">СхемапринципиальнаяА2.5</text>
<text x="379.5" y="283.6">ОООНПП&quot;ЭСН&quot;</text>
<text x="380.9" y="287.8">www.nppesn.ru</text>
<text x="234.1" y="290.6">Н. контр.</text>
<text x="252.9" y="290.6">Корепанов</text>
</g>
</svg>
